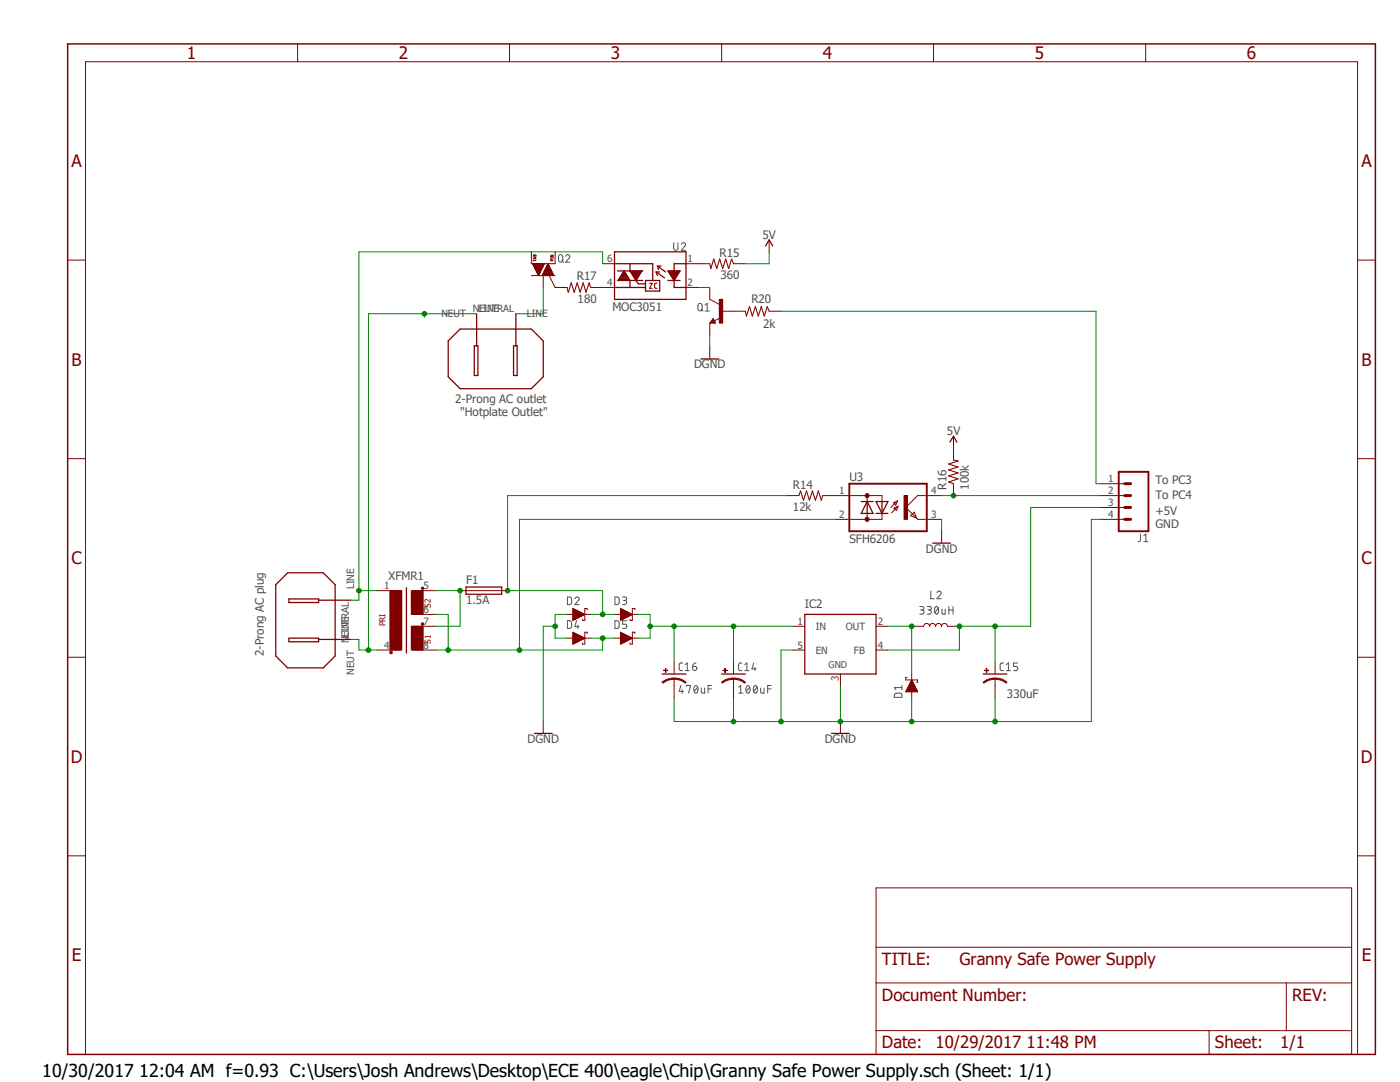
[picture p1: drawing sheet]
<svg xmlns="http://www.w3.org/2000/svg" width="279mm" height="216mm" viewBox="0 0 279 216" stroke-linecap="round" stroke-linejoin="round" font-family="sans-serif">
<path d="M13 8.4l261.8 202.5M274.8 8.4l-261.8 202.5" fill="none" stroke="#fff" stroke-width=".2"/>
<g fill="none" stroke="#505050" stroke-width=".2">
<path d="M111.7 50.8a.42 .42 0 0 1 .6 .4v.7a.42 .42 0 0 1-.4 .4 .42 .42 0 0 1-.4-.4v-.7zM112.1 52l.4 .3M112.9 51.1a.41 .41 0 0 1 .6-.3 .41 .41 0 0 1 .1 .7l-.7 .8h.8M134.5 48.4v1.1a.42 .42 0 0 0 .4 .5 .42 .42 0 0 0 .4-.5v-1.1M136 48.8a.42 .42 0 0 1 .6-.4 .42 .42 0 0 1 .1 .7l-.7 .9h.8M139.5 60.6a.42 .42 0 0 1 .6 .4v.6a.42 .42 0 0 1-.4 .5 .42 .42 0 0 1-.4-.5v-.6zM140 61.7l.3 .4M140.7 60.9l.4-.4v1.6M140.7 62.1h.9M113.2 119.1l.7 .1 .2 .3v.7l-.4 .4h-.5zM114.7 119.5a.42 .42 0 0 1 .6-.4 .42 .42 0 0 1 .1 .7l-.7 .8h.9M122.7 119.1l.7 .1a1.22 1.22 0 0 1 .1 1.2l-.4 .2h-.4z"/>
<path d="M124.2 119.1h.6a.34 .34 0 0 1 .3 .4 .34 .34 0 0 1-.3 .3h-.4M124.7 119.8a.42 .42 0 0 1 .4 .4 .42 .42 0 0 1-.4 .4h-.5M185.8 117.9v1.6h.6M187 118.3a.42 .42 0 0 1 .6-.3 .42 .42 0 0 1 .1 .6l-.7 .9h.8M227.6 106.6v1.1a.38 .38 0 0 1-.5 .4M228.3 108.1h.8M228.3 106.9l.4-.3v1.5M113.2 123.9h.7l.1 .2 .1 .9-.2 .3-.7 .1zM115.1 123.9l-.4 1.2h.9M115.3 124.7v.7M122.7 123.9h.7a1.22 1.22 0 0 1 .1 1.3l-.1 .1-.7 .1zM125.1 123.9h-.9v.6l.7 .1 .2 .3-.2 .4-.7 .1"/>
<path d="M135.9 136.8l-.3 1.2h.8M136.1 137.6v.7M136.2 132.3h-.5l-.1 .3v1l.6 .2M136.7 133.8h.9M136.7 132.6l.5-.3v1.5M137 136.9v-.1h.8l-.4 1.5M138.2 133h.5a.43 .43 0 0 1 .4 .4 .43 .43 0 0 1-.5 .4 .43 .43 0 0 1-.4-.4zM138.7 136.9l.2-.1a.9 .9 0 0 1 0 1.5 .89 .89 0 0 1-.2-1.4zM138.9 132.3a.73 .73 0 0 0-.7 .7M139.2 137.1l-.6 .9M140 137.3v.7l.2 .3h.4v-1M141.3 137.5h.7"/>
<path d="M142 136.8h-.7v1.5M147.4 137.1l.4-.3v1.5M147.4 138.3h.9M148.1 132.3h-.5l-.2 .3v1l.7 .2M148.6 133.8h.9M148.6 132.6l.5-.3v1.5M149 137l.3-.2a.9 .9 0 0 1 0 1.5 .95 .95 0 0 1-.3-1.3zM149.6 137.1l-.7 .9M150.4 132.3l-.3 1.2h.8M150.6 136.9l.1-.1a.9 .9 0 0 1 0 1.5 .93 .93 0 0 1-.1-1.4zM150.7 133.1v.7M151.1 137.1l-.7 .9"/>
<path d="M151.8 137.3v.7l.3 .3h.4v-1M153.2 137.5h.7M153.9 136.8h-.7v1.5M178.7 138.3a1.22 1.22 0 0 1 1.3 .2v.6h-1.5v-.6zM180 136.8v.8M180 137.2h-1.5l.3 .4M183.6 121h.5a.34 .34 0 0 1 .3 .4 .34 .34 0 0 1-.3 .3h-.4M184 121.7a.42 .42 0 0 1 .4 .4 .42 .42 0 0 1-.4 .5h-.4M185 121h.5a.34 .34 0 0 1 .4 .4 .34 .34 0 0 1-.4 .3h-.3M185.5 121.7a.42 .42 0 0 1 .4 .4 .42 .42 0 0 1-.4 .5h-.5M186.7 121.1l.2-.1a.9 .9 0 0 1 0 1.6 .99 .99 0 0 1-.2-1.5zM187.2 121.4l-.6 .8"/>
<path d="M188 121.5v.9l.2 .2h.4v-1.1M189.4 121.7h.8M189.4 121v1.6M190.2 121v1.6M200.3 132.3h-.5l-.2 .3v1l.7 .2M200.8 133.8h.9M200.8 132.6l.5-.3v1.5M203.1 132.3h-.8v.7h.5a.43 .43 0 0 1 .3 .4 .43 .43 0 0 1-.3 .4h-.5"/>
</g>
<g fill="none" stroke="#800000" stroke-width=".25">
<path d="M122.6 50.2h14.3v9.5h-14.3zM122.6 52.6h7.7v3.4M122.6 57.4h6.2M123.2 56h5.1M123.2 54.1h5.1M123.4 56l1.1-1.9 1.2 1.9v1.4M123.4 55.8h2.2M123.6 55.6h1.9M123.7 55.5h1.7M123.8 55.3h1.5M123.9 55.1h1.3M124 54.9h1.1"/>
<path d="M124.1 54.7h.9M124.2 54.6h.7M124.3 54.4h.5M124.4 54.2h.3M125.7 52.6v1.5l1.2 1.9M125.9 54.2h2.1M125.9 54.4h2M126.1 54.6h1.7M126.2 54.7h1.5M126.3 54.9h1.3M126.4 55.1h1.1M126.5 55.3h.8"/>
<path d="M126.6 55.5h.7M126.7 55.6h.4M126.8 55.8h.2M126.9 56l.5 .6h1.4M128.1 54.1l-1.2 1.9M128.8 56h2.9v2.1h-2.9zM130.9 54.3l1.7 1.2M130.9 54.3h.8M130.9 54.3l.3 .7M131.2 53.1l1.6 1.2M131.2 53.1h.7M131.2 53.1l.2 .7"/>
<path d="M133.3 56h2.4M133.3 54.1h2.4l-1.2 1.9zM133.4 54.2h2.2M133.6 54.4h1.9M133.6 54.6h1.8M133.8 54.7h1.5M133.9 54.9h1.3M134 55.1h1M134.1 55.3h.8M134.2 55.5h.6M134.3 55.6h.4M134.4 55.8h.2"/>
<path d="M136.9 52.6h-2.4v4.8h2.4M171.9 100.1h2.3M173.1 100.1l1.1 2.3h-2.3zM173.1 100.1v2.3M174.8 100.1h2.4l-1.2 2.3zM174.8 102.4h2.4M176 100.1v2.3"/>
</g>
<path d="M129.6 56.5h.6l-.6 1h.6M131.1 56.5l-.5 .2 .1 .7 .4 .1" fill="none" stroke="#800000" stroke-width=".21"/>
<g fill="none" stroke="#800000" stroke-width=".2">
<path d="M120.3 52.6h2.3M120.3 57.4h2.3M136.9 52.6h2.4M136.9 57.4h2.4M168.9 98.9h7.1v1.2M173.1 98.9v1.2M179.1 99.9l-1.3 1.4M185.5 98.9h-2.4l-2.3 2.4 2.1 2.1M173.1 102.4v1.2M176 102.4v1.2h-7.1M178.3 100.3l.8-.4-.3 .9zM178.4 101.4l.8-.4-.3 .9z"/>
<path d="M179.2 101l-1.3 1.3M182.5 102.2l.4 1.2-1.2-.5zM182.9 103.4l.2 .2h2.4"/>
</g>
<path d="M169.5 96.5h15.5v9.5h-15.5z" fill="none" stroke="#800000" stroke-width=".38"/>
<path d="M172.8 98.6l.3-.1 .3 .1 .1 .3-.1 .3-.3 .1-.3-.1-.2-.3 .5-.1-.5 .1z" fill-rule="evenodd" fill="#800000"/>
<path d="M172.8 98.6l.3-.1 .3 .1 .1 .3-.1 .3-.3 .1-.3-.1-.2-.3 .5-.1-.5 .1z" fill="none" stroke="#800000" stroke-width=".2"/>
<path d="M172.8 103.3l.3-.1 .3 .1 .1 .3-.1 .3-.3 .2-.3-.2-.2-.3h.5h-.5z" fill-rule="evenodd" fill="#800000"/>
<path d="M172.8 103.3l.3-.1 .3 .1 .1 .3-.1 .3-.3 .2-.3-.2-.2-.3h.5h-.5z" fill="none" stroke="#800000" stroke-width=".2"/>
<path d="M180.4 98.9h.7v4.7h-.7z" fill-rule="evenodd" fill="#800000"/>
<g fill="none" stroke="#800000" stroke-width=".2">
<path d="M110.8 57.4h2.4M117.9 57.4h2.4M139.3 52.6h2.3M141.6 59.7l1.9 1M146.4 52.6h2.4M142.3 63.5l.5 1h-1.2zM143.7 63.5l-1.1 .5M157.1 98.9h2.3M164.2 98.9h4.7M180.4 98.9h.7v4.7h-.7zM185.5 98.9h2.4M190.3 89.4v2.4"/>
<path d="M190.3 96.5v2.4M166.5 103.6h2.4M185.5 103.6h2.4"/>
</g>
<path d="M113.2 57.4l.2 .9 .6-1.9 .6 1.9 .6-1.9 .6 1.9 .6-1.9 .6 1.9 .6-1.9 .3 1M141.6 52.6l.3 1 .6-1.9 .5 1.9 .6-1.9 .6 1.9 .6-1.9 .6 1.9 .6-1.9 .4 .9M159.4 98.9l.4-.9 .6 1.8 .6-1.8 .5 1.8 .6-1.8 .6 1.8 .6-1.8 .6 1.8 .3-.9M190.3 91.8l.9 .2-1.9 .6 1.9 .6-1.9 .6 1.9 .6-1.9 .6 1.9 .5-1.9 .7 1 .3" fill="none" stroke="#800000" stroke-width=".21"/>
<path d="M142.3 64l-.1 .3h.4l-.3-.5-.4 .6h.7" fill="none" stroke="#800000" stroke-width=".25"/>
<path d="M143.6 59.7h.6v4.8h-.6z" fill-rule="evenodd" fill="#800000"/>
<g fill="none" stroke="#800000" stroke-width=".2">
<path d="M106 55h4.8M106 50.2v2.4h4.8v-2.4M106.3 52.6l1.2 2.4 1.2-2.4M106.3 52.7h2.3M106.4 52.8h2.1M106.4 52h.6M106.4 51.9v.2M106.4 52.9h2.1M106.5 50.9l.2 .1 .1-.2 .2 .3h-.6zM106.5 53h2M106.5 53h1.9M106.6 53.1h1.8"/>
<path d="M106.6 53.3h1.7M106.6 53.2h1.8M106.6 53.4h1.7M106.7 51v.1M106.7 53.5h1.5M106.7 53.6h1.5M106.8 53.6h1.4M106.8 53.7h1.3M106.8 51.4v.2M106.8 53.8h1.3M106.9 53.8h1.1M106.9 53.9h1.1"/>
<path d="M107 51.4l-.6 .1 .6 .2M107 54h.9M107 54.1h.9M107.1 54.2h.8M107.1 54.4h.7M107.1 54.3h.7M107.2 54.5h.5M107.2 54.6h.5M107.3 54.7h.4M107.3 54.7h.3M107.4 54.8h.2M107.4 54.9h.1"/>
<path d="M108.2 55l1.1-2.4 1.2 2.4M108.2 54.9h2.3M108.3 54.8h2.1M108.3 54.7h2.1M108.4 54.7h2M108.4 55v2.4M108.4 54.6h1.9M108.5 54.5h1.8M108.5 54.4h1.7M108.5 54.3h1.7M108.5 54.2h1.7M108.6 54.2h1.6"/>
<path d="M108.6 54.1h1.5M108.7 54h1.4M108.7 53.9h1.3M108.8 53.8h1.2M108.8 53.8h1.1M108.8 53.7h1.1M108.9 53.6h1M108.9 53.6h.9M109 53.5h.8M109 53.4h.7M109.1 53.3h.6M109.1 53.2h.5"/>
<path d="M109.1 53.1h.5M109.1 53h.5M109.2 53h.4M109.2 52.9h.3M109.3 52.8h.2M109.3 52.7h.1M109.6 55l1.2 2.4h2.4M109.9 51.4v.1M109.9 51.5h.5M109.9 50.9h.5l-.5 .3h.5M110.2 52v-.2h-.3v.2h.5M110.4 51.4v.1"/>
<path d="M141.6 57.4v2.3M143.6 59.7h.6v4.8h-.6zM153.5 47.9v2.3M141.6 64.5v2.3M141.6 69.2v2.4M144 62.1h4.8M153.5 62.1h2.4M190.3 87v2.4M187.9 106v2.4M146.4 135.4v1.5M158.2 125h2.4M158.2 129.7h2.4"/>
<path d="M167.7 134.5v2.4M174.8 125h2.4M174.8 129.7h2.4"/>
</g>
<path d="M152.8 49.1l.7-1.2 .7 1.2M139.9 71.6h3.5M189.6 88.2l.7-1.2 .7 1.2M186.1 108.4h3.6M144 134.5h4.8M160.6 122.6h14.2v11.9h-14.2z" fill="none" stroke="#800000" stroke-width=".25"/>
<path d="M148.8 62.1l.2 1 .6-1.9 .6 1.9 .5-1.9 .6 1.9 .6-1.9 .6 1.9 .6-1.9 .4 .9" fill="none" stroke="#800000" stroke-width=".21"/>
<path d="M146.4 135.3a3.4 3.4 0 0 1 2.4 .8l-.2 .2a3.6 3.6 0 0 0-2.2-.8z" fill-rule="evenodd" fill="#800000"/>
<path d="M146.4 135.3a3.4 3.4 0 0 1 2.4 .8l-.2 .2a3.6 3.6 0 0 0-2.2-.8z" fill="none" stroke="#800000" stroke-width=".2"/>
<path d="M144 136.1a3.4 3.4 0 0 1 2.4-.8v.3a3.3 3.3 0 0 0-2.3 .7z" fill-rule="evenodd" fill="#800000"/>
<path d="M144 136.1a3.4 3.4 0 0 1 2.4-.8v.3a3.3 3.3 0 0 0-2.3 .7z" fill="none" stroke="#800000" stroke-width=".2"/>
<path d="M144.3 133.7l.8 .1z" fill-rule="evenodd" fill="#800000"/>
<path d="M144.3 133.7l.8 .1z" fill="none" stroke="#800000" stroke-width=".2"/>
<path d="M144.7 133.3v.9z" fill-rule="evenodd" fill="#800000"/>
<g fill="none" stroke="#800000" stroke-width=".2">
<path d="M144.7 133.3v.9zM146.4 132.1v2.4M146.4 136.9v2.3M180.8 138h2.3M180.8 137.9h2.3M180.9 137.8h2.1M181 137.7h2M181 135.2h-.2v.5h2.3v.4h-.2M181 137.6h1.9M181.1 137.5h1.8M181.1 137.4h1.7M181.1 137.3h1.7"/>
<path d="M181.2 137.2h1.6M181.2 137.1h1.5M181.3 137h1.4M181.3 136.9h1.3M181.4 136.9h1.2M181.4 136.8h1.1M181.5 136.7h1M181.5 136.6h.9M181.6 136.5h.8M181.6 136.4h.7M181.7 136.3h.6M181.7 136.2h.5"/>
<path d="M181.7 136.1h.5M181.8 136h.4M181.8 135.9h.3M181.9 135.8h.2M181.9 135.8h.1M181.9 125h2.4a.62 .62 0 0 1 .6-.6 .62 .62 0 0 1 .6 .6 .59 .59 0 0 1 .6-.6 .59 .59 0 0 1 .6 .6 .59 .59 0 0 1 .6-.6 .59 .59 0 0 1 .6 .6 .59 .59 0 0 1 .6-.6 .59 .59 0 0 1 .6 .6h2.4M181.9 134.5v1.2M181.9 138v1.2M181.9 135.7l1.2 2.3h-2.3zM198.6 135.4v1.5"/>
</g>
<path d="M196.2 134.5h4.8" fill="none" stroke="#800000" stroke-width=".25"/>
<path d="M198.6 135.3a3.4 3.4 0 0 1 2.4 .8l-.2 .2a3.6 3.6 0 0 0-2.2-.8z" fill-rule="evenodd" fill="#800000"/>
<path d="M198.6 135.3a3.4 3.4 0 0 1 2.4 .8l-.2 .2a3.6 3.6 0 0 0-2.2-.8z" fill="none" stroke="#800000" stroke-width=".2"/>
<path d="M196.2 136.1a3.4 3.4 0 0 1 2.4-.8v.3a3.3 3.3 0 0 0-2.3 .7z" fill-rule="evenodd" fill="#800000"/>
<path d="M196.2 136.1a3.4 3.4 0 0 1 2.4-.8v.3a3.3 3.3 0 0 0-2.3 .7z" fill="none" stroke="#800000" stroke-width=".2"/>
<path d="M196.5 133.7l.8 .1z" fill-rule="evenodd" fill="#800000"/>
<path d="M196.5 133.7l.8 .1z" fill="none" stroke="#800000" stroke-width=".2"/>
<path d="M196.8 133.3l.1 .9z" fill-rule="evenodd" fill="#800000"/>
<g fill="none" stroke="#800000" stroke-width=".2">
<path d="M113.2 122.6h4.7M113.2 127.3h4.7M114.3 123.8h.1M114.3 121.4l2.4 1.2-2.4 1.2zM114.3 126.2l2.4 1.1-2.4 1.2zM114.3 123.7h.2M114.3 123.6h.4M114.3 123.6h.6M114.3 123.5h.7M114.3 123.4h.8M114.3 123.3h1M114.3 123.2h1.2"/>
<path d="M114.3 123.1h1.3M114.3 123.1h1.5M114.3 123h1.7M114.3 122.9h1.8M114.3 122.9h1.9M114.3 122.8h2.1M114.3 122.7h2.3M114.3 122.5h2.2M114.3 122.4h2.1M114.3 122.4h1.9M114.3 122.3h1.8M114.3 122.2h1.6"/>
<path d="M114.3 122.1h1.4M114.3 122h1.3M114.3 122h1.1M114.3 121.9h1M114.3 121.8h.8M114.3 121.8h.7M114.3 121.7h.5M114.3 121.6h.3M114.3 121.5h.2M114.3 128.5h.1M114.3 128.4h.3M114.3 128.4h.4"/>
<path d="M114.3 128.3h.6M114.3 128.2h.7M114.3 128.1h.9M114.3 128.1h1.1M114.3 128h1.2M114.3 127.9h1.4M114.3 127.8h1.5M114.3 127.7h1.7M114.3 127.6h1.8M114.3 127.4h2.3M114.3 127.3h2.2M114.3 127.2h2.1"/>
<path d="M114.3 127.1h1.9M114.3 127h1.7M114.3 126.9h1.4M114.3 126.8h1.3M114.3 126.7h1.1M114.3 126.6h1M114.3 126.5h.8M114.3 126.4h.6M114.3 126.3h.3M114.3 126.2h.2M116.5 127.5l-2.2 .1M117.2 121.7v-.3h-.5v2.4h-.5v-.2"/>
<path d="M117.2 126.4v-.2h-.5v2.3h-.5v-.2M122.6 122.6h4.8M122.6 127.3h4.8M123.8 123.8h.1M123.8 123.7h.2M123.8 123.6h.4M123.8 123.6h.5M123.8 123.5h.7M123.8 123.4h.8M123.8 123.3h1M123.8 123.2h1.2M123.8 123.1h1.3"/>
<path d="M123.8 123.1h1.5M123.8 123h1.6M123.8 122.9h1.8M123.8 122.9h1.9M123.8 122.8h2.1M123.8 122.7h2.3M123.8 122.5h2.2M123.8 122.4h2.1M123.8 122.4h1.9M123.8 122.3h1.8M123.8 122.2h1.6M123.8 122.1h1.5"/>
<path d="M123.8 122h1.3M123.8 122h1.1M123.8 121.9h1M123.8 121.8h.8M123.8 121.8h.7M123.8 121.7h.5M123.8 121.6h.4M123.8 121.5h.2M123.8 121.4l2.4 1.2-2.4 1.2zM123.8 126.2l2.4 1.1-2.4 1.2zM123.8 128.5h.1M123.8 128.4h.2"/>
<path d="M123.8 128.4h.4M123.8 128.3h.6M123.8 128.2h.7M123.8 128.1h.9M123.8 128.1h1M123.8 128h1.2M123.8 127.9h1.3M123.8 127.8h1.5M123.8 127.7h1.7M123.8 127.6h1.8M123.8 127.4h2.3M123.8 127.3h2.2"/>
<path d="M123.8 127.2h2.1M123.8 127.1h1.9M123.8 127h1.7M123.8 126.9h1.4M123.8 126.8h1.3M123.8 126.7h1.1M123.8 126.6h1M123.8 126.5h.8M123.8 126.4h.6M123.8 126.3h.3M123.8 126.2h.2M125.9 127.5l-2.1 .1"/>
<path d="M126.7 121.7v-.3h-.5v2.4h-.5v-.2M126.7 126.4v-.2h-.5v2.3h-.5v-.2M134.5 135.4v1.5M196.8 133.3l.1 .9zM198.6 132.1v2.4M198.6 136.9v2.3M108.4 144v2.3M167.7 144v2.3"/>
</g>
<path d="M132.1 134.5h4.8M106.6 146.3h3.6M165.9 146.3h3.6" fill="none" stroke="#800000" stroke-width=".25"/>
<path d="M134.5 135.3a3.4 3.4 0 0 1 2.4 .8l-.1 .2a3.6 3.6 0 0 0-2.3-.8z" fill-rule="evenodd" fill="#800000"/>
<path d="M134.5 135.3a3.4 3.4 0 0 1 2.4 .8l-.1 .2a3.6 3.6 0 0 0-2.3-.8z" fill="none" stroke="#800000" stroke-width=".2"/>
<path d="M132.1 136.1a3.7 3.7 0 0 1 2.4-.8v.3a3.3 3.3 0 0 0-2.2 .7z" fill-rule="evenodd" fill="#800000"/>
<path d="M132.1 136.1a3.7 3.7 0 0 1 2.4-.8v.3a3.3 3.3 0 0 0-2.2 .7z" fill="none" stroke="#800000" stroke-width=".2"/>
<path d="M132.4 133.7l.9 .1z" fill-rule="evenodd" fill="#800000"/>
<path d="M132.4 133.7l.9 .1z" fill="none" stroke="#800000" stroke-width=".2"/>
<path d="M132.8 133.3l.1 .9z" fill-rule="evenodd" fill="#800000"/>
<path d="M132.8 133.3l.1 .9zM134.5 132.1v2.4M134.5 136.9v2.3" fill="none" stroke="#800000" stroke-width=".2"/>
<path d="M81.1 117.3v13" fill="none" stroke="#800000" stroke-width=".25"/>
<path d="M77.9 130h.3v.4h-.3z" fill-rule="evenodd" fill="#800000"/>
<path d="M77.9 130h.3v.4h-.3z" fill="none" stroke="#800000" stroke-width=".2"/>
<path d="M84.2 124.3h.3v.4h-.3z" fill-rule="evenodd" fill="#800000"/>
<path d="M84.2 124.3h.3v.4h-.3z" fill="none" stroke="#800000" stroke-width=".2"/>
<circle cx="84.3" cy="117.4" r=".25" fill="#800000"/>
<circle cx="84.3" cy="117.4" r=".25" fill="none" stroke="#800000" stroke-width=".2"/>
<path d="M77.8 117.9h2.4v11.8h-2.4z" fill-rule="evenodd" fill="#800000"/>
<path d="M77.8 117.9h2.4v11.8h-2.4z" fill="none" stroke="#800000" stroke-width=".2"/>
<path d="M82.1 117.9h2.4v4.7h-2.4z" fill-rule="evenodd" fill="#800000"/>
<path d="M82.1 117.9h2.4v4.7h-2.4z" fill="none" stroke="#800000" stroke-width=".2"/>
<path d="M82.1 125h2.4v4.7h-2.4z" fill-rule="evenodd" fill="#800000"/>
<g fill="none" stroke="#800000" stroke-width=".2">
<path d="M59.4 8.8v3.5M101.7 8.8v3.5M144 8.8v3.5M186.3 8.8v3.5M228.6 8.8v3.5M13.5 51.9h3.6M270.9 51.9h3.6M13.5 91.5h3.6M219.7 96.5h4.8M219.7 98.9h4.8M270.9 91.5h3.6M75.2 117.9h4.7"/>
<path d="M82.3 117.9h4.8M91.8 117.9h9.5M219.7 101.3h4.8M219.7 103.6h4.8M13.5 131.1h3.6M75.2 129.7h4.7M82.1 125h2.4v4.7h-2.4zM82.3 129.7h4.8M82.3 125h4.8M82.3 122.6h4.8M270.9 131.1h3.6M13.5 170.8h3.6"/>
<path d="M174.8 177.2h94.9v33.2h-94.9zM270.9 170.8h3.6M174.8 196.1h94.9M174.8 189h94.9M256.7 196.1v9.6M17.1 210.4v-198.1h253.8v198.1M174.8 205.7h94.9M241.3 205.7v4.7"/>
</g>
<path d="M89.5 68l2.3-2.3h14.2l2.4 2.3v7.2l-2.4 2.4h-14.2l-2.3-2.4zM94.7 69h.7v5.9h-.7zM95.1 62.6v6.4M102.5 69h.7v5.9h-.7zM103 62.6v6.4M55 116.7l2.4-2.4h7.1l2.4 2.4v14.2l-2.4 2.4h-7.1l-2.4-2.4zM57.7 119.5h5.9v.7h-5.9zM63.6 119.8h6.4M93 117.1h7.1v1.5h-7.1zM57.7 127.3h5.9v.8h-5.9zM63.6 127.6h6.4" fill="none" stroke="#800000" stroke-width=".25"/>
<path d="M13.5 8.8h261v201.6h-261z" fill="none" stroke="#800000" stroke-width=".3"/>
<path d="M223.3 94.1h5.9v11.9h-5.9z" fill="none" stroke="#800000" stroke-width=".38"/>
<path d="M224.5 98.9h1.1M224.5 96.5h1.1M224.5 101.3h1.1M224.5 103.6h1.1" fill="none" stroke="#800000" stroke-width=".59"/>
<path d="M141.6 66.8v2.4M187.9 103.6v2.4M110.8 125h-2.4v19M113.2 122.6h-2.4v4.7h2.4" fill="none" stroke="#008000" stroke-width=".2"/>
<circle cx="110.8" cy="125" r=".46" fill="#008000"/>
<g fill="none" stroke="#008000" stroke-width=".2">
<path d="M146.4 139.2v4.8M158.2 129.7h-2.3v14.3h-21.4v-4.8"/>
<circle cx="110.8" cy="125" r=".46"/>
</g>
<circle cx="146.4" cy="144" r=".46" fill="#008000"/>
<circle cx="146.4" cy="144" r=".46" fill="none" stroke="#008000" stroke-width=".2"/>
<circle cx="155.9" cy="144" r=".46" fill="#008000"/>
<g fill="none" stroke="#008000" stroke-width=".2">
<path d="M167.7 136.9v7.1h-11.8"/>
<circle cx="155.9" cy="144" r=".46"/>
</g>
<circle cx="167.7" cy="144" r=".46" fill="#008000"/>
<g fill="none" stroke="#008000" stroke-width=".2">
<path d="M181.9 139.2v4.8h-14.2"/>
<circle cx="167.7" cy="144" r=".46"/>
</g>
<circle cx="181.9" cy="144" r=".46" fill="#008000"/>
<g fill="none" stroke="#008000" stroke-width=".2">
<path d="M217.8 103.6v40.4h-35.9M198.6 139.2v4.8"/>
<circle cx="181.9" cy="144" r=".46"/>
</g>
<circle cx="198.6" cy="144" r=".46" fill="#008000"/>
<g fill="none" stroke="#008000" stroke-width=".2">
<path d="M153.5 50.2v2.4h-4.7M187.9 98.9h31.8M217.8 103.6h1.9"/>
<circle cx="198.6" cy="144" r=".46"/>
</g>
<circle cx="190.3" cy="98.9" r=".46" fill="#008000"/>
<g fill="none" stroke="#008000" stroke-width=".2">
<path d="M120.3 52.6v-2.4h-48.7v69.6h-1.6M139.3 57.4h2.3M71.6 117.9h3.6"/>
<circle cx="190.3" cy="98.9" r=".46"/>
</g>
<circle cx="71.6" cy="117.9" r=".46" fill="#008000"/>
<g fill="none" stroke="#008000" stroke-width=".2">
<path d="M108.4 57.4v5.2h-5.4M177.2 125h4.7v9.5"/>
<circle cx="71.6" cy="117.9" r=".46"/>
</g>
<circle cx="181.9" cy="125" r=".46" fill="#008000"/>
<g fill="none" stroke="#008000" stroke-width=".2">
<path d="M87.1 117.9h4.7v7.1h-4.7"/>
<circle cx="181.9" cy="125" r=".46"/>
</g>
<circle cx="91.8" cy="117.9" r=".46" fill="#008000"/>
<g fill="none" stroke="#008000" stroke-width=".2">
<path d="M127.4 122.6h2.4v4.7h-2.4M134.5 125v7.1M158.2 125h-11.8v7.1"/>
<circle cx="91.8" cy="117.9" r=".46"/>
</g>
<circle cx="129.8" cy="125" r=".46" fill="#008000"/>
<circle cx="129.8" cy="125" r=".46" fill="none" stroke="#008000" stroke-width=".2"/>
<circle cx="146.4" cy="125" r=".46" fill="#008000"/>
<g fill="none" stroke="#008000" stroke-width=".2">
<path d="M129.8 125h16.6"/>
<circle cx="146.4" cy="125" r=".46"/>
</g>
<circle cx="134.5" cy="125" r=".46" fill="#008000"/>
<g fill="none" stroke="#008000" stroke-width=".2">
<path d="M120.3 117.9v4.7h2.3"/>
<circle cx="134.5" cy="125" r=".46"/>
</g>
<circle cx="120.3" cy="122.6" r=".46" fill="#008000"/>
<g fill="none" stroke="#008000" stroke-width=".2">
<path d="M157.1 98.9h-55.8v19h19M117.9 122.6h2.4"/>
<circle cx="120.3" cy="122.6" r=".46"/>
</g>
<circle cx="101.3" cy="117.9" r=".46" fill="#008000"/>
<g fill="none" stroke="#008000" stroke-width=".2">
<path d="M103.7 103.6h62.8M117.9 127.3h4.7M120.3 127.3v2.4"/>
<circle cx="101.3" cy="117.9" r=".46"/>
</g>
<circle cx="120.3" cy="127.3" r=".46" fill="#008000"/>
<g fill="none" stroke="#008000" stroke-width=".2">
<path d="M87.1 129.7h33.2M87.1 122.6h2.4v7.1"/>
<circle cx="120.3" cy="127.3" r=".46"/>
</g>
<circle cx="89.5" cy="129.7" r=".46" fill="#008000"/>
<g fill="none" stroke="#008000" stroke-width=".2">
<path d="M103.7 103.6v26.1"/>
<circle cx="89.5" cy="129.7" r=".46"/>
</g>
<circle cx="103.7" cy="129.7" r=".46" fill="#008000"/>
<g fill="none" stroke="#008000" stroke-width=".2">
<path d="M84.7 62.6v.7M95.1 62.6h-21.6v67.1M70 127.6h1.6v2.1h3.6"/>
<circle cx="103.7" cy="129.7" r=".46"/>
</g>
<circle cx="84.7" cy="62.6" r=".46" fill="#008000"/>
<circle cx="84.7" cy="62.6" r=".46" fill="none" stroke="#008000" stroke-width=".2"/>
<circle cx="73.5" cy="129.7" r=".46" fill="#008000"/>
<g fill="none" stroke="#008000" stroke-width=".2">
<path d="M205.7 125h-14.2v4.7"/>
<circle cx="73.5" cy="129.7" r=".46"/>
</g>
<circle cx="191.5" cy="125" r=".46" fill="#008000"/>
<g fill="none" stroke="#008000" stroke-width=".2">
<path d="M177.2 129.7h14.3M198.6 125v7.1"/>
<circle cx="191.5" cy="125" r=".46"/>
</g>
<circle cx="198.6" cy="125" r=".46" fill="#008000"/>
<g fill="none" stroke="#008000" stroke-width=".2">
<path d="M155.9 62.1h62.8v34.4h1M219.7 101.3h-14v23.7"/>
<circle cx="198.6" cy="125" r=".46"/>
</g>
<text font-size="3.6" x="8.4" y="214.9">10/30/2017 12:04 AM f=0.93 C:\Users\Josh Andrews\Desktop\ECE 400\eagle\Chip\Granny Safe Power Supply.sch (Sheet: 1/1)</text>
<g font-size="3.4" fill="#800000">
<text x="37.3" y="11.8">1</text>
<text x="79.6" y="11.8">2</text>
<text x="121.9" y="11.8">3</text>
<text x="164.2" y="11.8">4</text>
<text x="206.5" y="11.8">5</text>
<text x="248.8" y="11.8">6</text>
<text x="14.3" y="33.4">A</text>
<text x="271.7" y="33.4">A</text>
<text x="14.3" y="72.9">B</text>
<text x="271.7" y="72.9">B</text>
<text x="14.3" y="112.6">C</text>
<text x="271.7" y="112.6">C</text>
<text x="14.1" y="152.2">D</text>
<text x="271.6" y="152.2">D</text>
<text x="14.4" y="191.8">E</text>
<text x="271.8" y="191.8">E</text>
</g>
<g font-size="3.3" fill="#800000">
<text x="176" y="192.6">TITLE:</text>
<text x="191.5" y="192.6">Granny Safe Power Supply</text>
<text x="176" y="199.7">Document Number:</text>
<text x="257.9" y="199.7">REV:</text>
<text x="176" y="209.2">Date:</text>
<text x="186.7" y="209.2">10/29/2017 11:48 PM</text>
<text x="242.5" y="209.2">Sheet:</text>
<text x="255.5" y="209.2">1/1</text>
</g>
<g font-size="2.3" fill="#505050">
<text x="152.1" y="47.7">5V</text>
<text x="143.6" y="51.2">R15</text>
<text x="115.1" y="56">R17</text>
<text x="143.8" y="55.7">360</text>
<text x="115.3" y="60.5">180</text>
<text x="122.2" y="62.1">MOC3051</text>
<text x="149.9" y="60.4">R20</text>
<text x="152.3" y="65.4">2k</text>
<text x="138.5" y="73.5">DGND</text>
<text x="90.8" y="80.4">2-Prong AC outlet</text>
<text x="91.8" y="83">&quot;Hotplate Outlet&quot;</text>
<text x="189" y="86.8">5V</text>
<text x="169.5" y="95.9">U3</text>
<text x="158.2" y="102">12k</text>
<text x="158.2" y="97.5">R14</text>
<text x="188.9" y="97.7" transform="rotate(-90 188.9 97.7)">R16</text>
<text x="193.4" y="97.7" transform="rotate(-90 193.4 97.7)">100k</text>
<text x="230.6" y="99.6">To PC4</text>
<text x="230.6" y="96.5">To PC3</text>
<text x="230.6" y="102.7">+5V</text>
<text x="230.6" y="105.3">GND</text>
<text x="169.5" y="108.4">SFH6206</text>
<text x="184.8" y="110.3">DGND</text>
<text x="77.6" y="115.7">XFMR1</text>
<text x="93" y="116.5">F1</text>
<text x="93" y="120.6">1.5A</text>
<text x="160.6" y="121.4">IC2</text>
<text x="52.7" y="130.9" transform="rotate(-90 52.7 130.9)">2-Prong AC plug</text>
<text x="201" y="139.2">330uF</text>
<text x="105.3" y="148.2">DGND</text>
<text x="164.6" y="148.2">DGND</text>
</g>
<g font-size="2" fill="#505050">
<text x="121.2" y="52.3">6</text>
<text x="137.2" y="52.3">1</text>
<text x="121.2" y="57">4</text>
<text x="137.2" y="57">2</text>
<text x="88.1" y="63.3">NEUT</text>
<text x="94.4" y="62.3">NEUTRAL</text>
<text x="95.5" y="62.3">LINE</text>
<text x="105.2" y="63.3">LINE</text>
<text x="167.5" y="98.6">1</text>
<text x="185.8" y="98.6">4</text>
<text x="221.1" y="96.2">1</text>
<text x="221.1" y="98.6">2</text>
<text x="221.1" y="100.9">3</text>
<text x="167.5" y="103.3">2</text>
<text x="185.8" y="103.3">3</text>
<text x="221.1" y="103.3">4</text>
<text x="70.7" y="117.6" transform="rotate(-90 70.7 117.6)">LINE</text>
<text x="76.7" y="117.5">1</text>
<text x="84.5" y="117.5">5</text>
<text x="84.5" y="124.7">7</text>
<text x="84.5" y="122.3">6</text>
<text x="159.2" y="124.7">1</text>
<text x="162.8" y="125.7">IN</text>
<text x="168.8" y="125.7">OUT</text>
<text x="175.2" y="124.7">2</text>
<text x="69.6" y="128.4" transform="rotate(-90 69.6 128.4)">NEUTRAL</text>
<text x="69.6" y="127.3" transform="rotate(-90 69.6 127.3)">LINE</text>
<text x="76.7" y="129.4">4</text>
<text x="84.5" y="129.4">8</text>
<text x="159.2" y="129.4">5</text>
<text x="162.8" y="130.4">EN</text>
<text x="170.4" y="130.5">FB</text>
<text x="175.2" y="129.4">4</text>
<text x="70.7" y="134.7" transform="rotate(-90 70.7 134.7)">NEUT</text>
<text x="167.4" y="135.9" transform="rotate(-90 167.4 135.9)">3</text>
</g>
<text font-size="1.9" fill="#505050" x="165.4" y="133.3">GND</text>
<g font-size="1.7" fill="#800000">
<text x="77" y="125" transform="rotate(-90 77 125)">PRI</text>
<text x="86" y="121.3" transform="rotate(-90 86 121.3)">S2</text>
<text x="86" y="128.4" transform="rotate(-90 86 128.4)">S1</text>
</g>
</svg>
